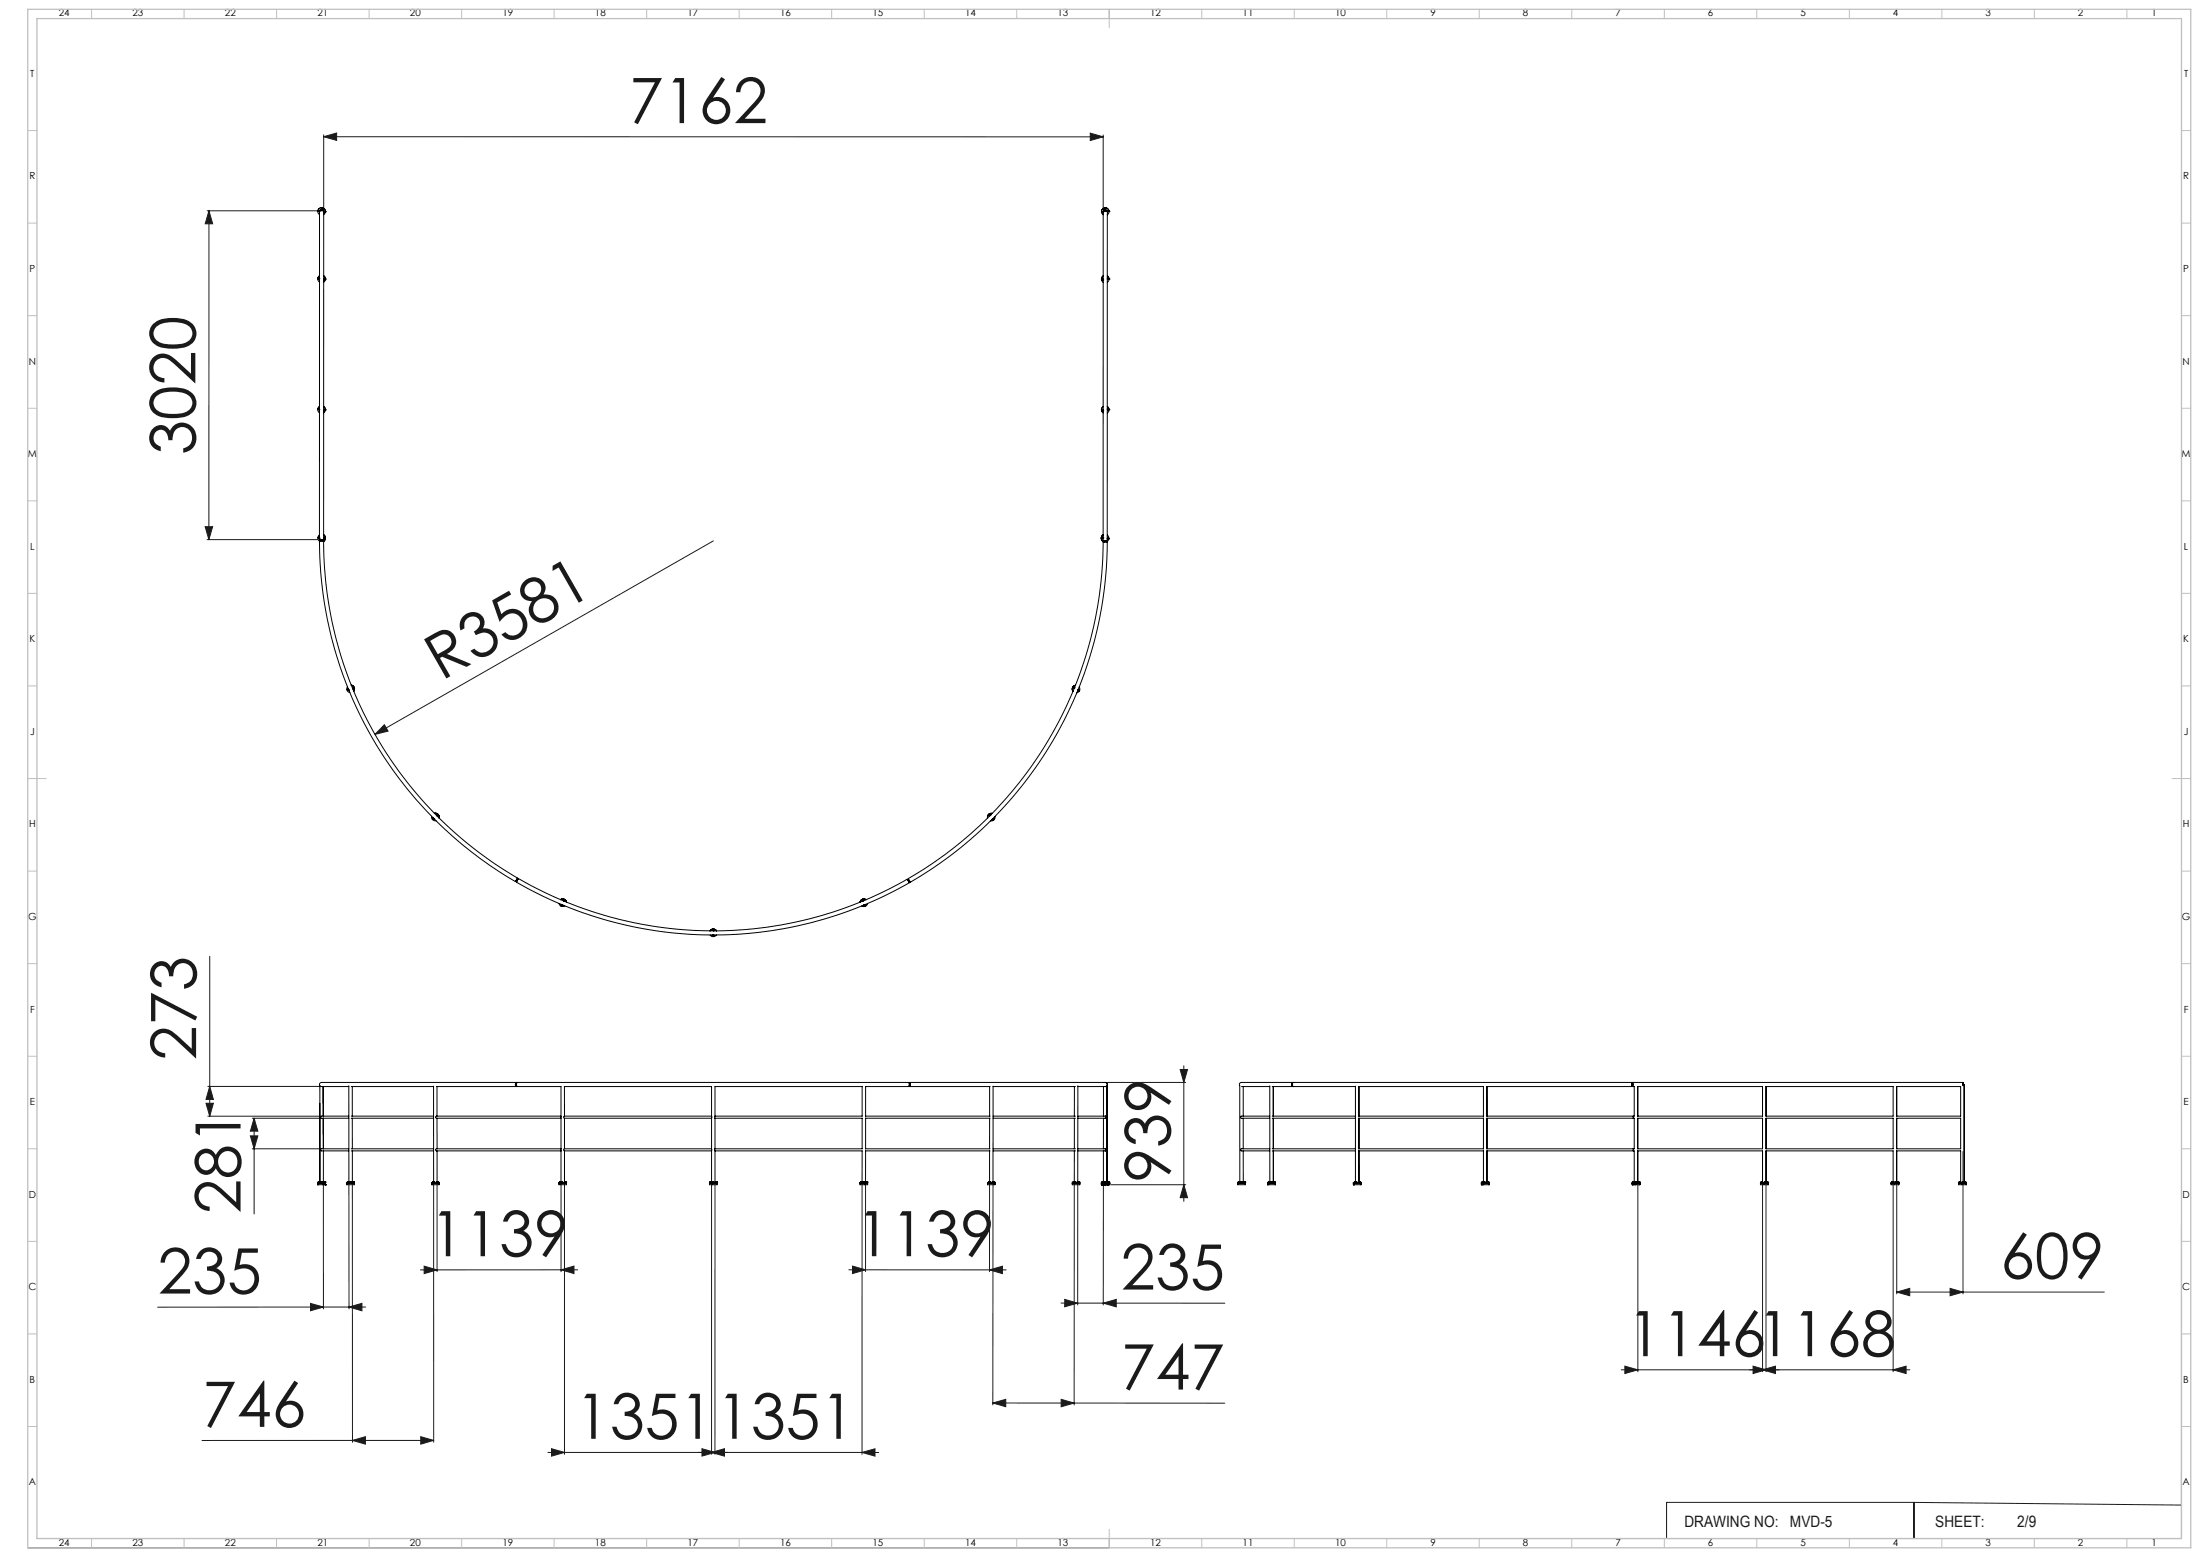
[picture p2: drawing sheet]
<svg xmlns="http://www.w3.org/2000/svg" width="1189mm" height="841mm" viewBox="0 0 1189 841" stroke-linecap="round" stroke-linejoin="round" font-family="sans-serif">
<g fill="none" stroke="#191924" stroke-width=".54">
<path d="M175 74l7-2v4zM175 73v40M175 74h421M589 72l7 2-7 2zM596 73v40M112 114h60M113 114l2 7h-4zM113 114v177M111 284h4l-2 7zM112 291h60M386 292l-183 105M208 391l2 4-7 2z"/>
<path d="M113 517v86M638 578h4l-2 7zM640 576v73M111 596h4l-2 7zM112 587h61M113 587l2 7h-4zM598 585h43M112 603h61M135 614h4l-2 7zM136 604h37M137 604l2 7h-4zM137 604v52"/>
<path d="M136 621h37M175 640v67M189 640v67M190 640v139M234 640v139M236 640v47M303 640v47M305 640v146M385 640v146M386 640v146M466 640v146M468 640v47"/>
<path d="M535 640v47M537 640v119M581 640v119M582 640v65M596 640v65M600 640h41M640 640l2 7h-4zM885 640v101M953 640v101M954 640v101M1023 640v101M1025 640v59"/>
<path d="M1061 622v77M1179 662v169h-430M229 684l7 2-7 2zM303 686l7-2v4zM303 686h-76M303 686h9M459 686h9M461 684l7 2-7 2zM468 686h76M535 686l7-2v4zM1025 698l7-2v4zM1025 698h112"/>
<path d="M1054 696l7 2-7 2zM168 704l7 2-7 2zM189 706l7-2v4zM198 706h-113M573 704h9M575 702l7 2-7 2zM582 704h80M596 704l7-2v4zM876 740h156M878 738l7 2-7 2zM947 738l7 2-7 2zM953 740l7-2v4z"/>
<path d="M1023 740l7-2v4zM537 758l7-2v4zM537 758h125M574 756l7 2-7 2zM191 778l6-2v4zM227 776l7 2-7 2zM234 778h-125M296 785h170M298 783l7 2-7 2zM379 783l7 2-7 1zM385 785l7-2v4zM466 785h9"/>
<path d="M466 785l7-2v4zM1034 812h-133v19M1034 812v19M1034 812l145 1M15 836h584M20 831h579M648 831h1"/>
</g>
<g fill="none" stroke="#c0c0c0" stroke-width=".54">
<path d="M49 5v5M99 5v5M149 5v5M199 5v5M249 5v5M299 5v5M349 5v5M399 5v5M449 5v5M499 5v5M549 5v5M599 5v10"/>
<path d="M649 5v5M699 5v5M749 5v5M799 5v5M849 5v5M899 5v5M949 5v5M999 5v5M1049 5v5M1099 5v5M1149 5v5M15 71h5"/>
<path d="M1179 71h5M15 121h5M1179 121h5M15 171h5M1179 171h5M15 221h5M1179 221h5M15 271h5M1179 271h5M15 321h5M1179 321h5M15 371h5"/>
<path d="M1179 371h5M15 421h10M1174 421h10M15 471h5M1179 471h5M15 521h5M1179 521h5M15 571h5M1179 571h5M15 621h5M1179 621h5M15 671h5"/>
<path d="M1179 671h5M15 721h5M1179 721h5M15 771h5M1179 771h5M49 831v5M99 831v5M149 831v5M199 831v5M249 831v5M299 831v5M349 831v5"/>
<path d="M399 831v5M449 831v5M499 831v5M549 831v5M599 826v10M649 831v5M699 831v5M749 831v5M799 831v5M849 831v5M899 831v5M949 831v5"/>
<path d="M999 831v5M1049 831v5M1099 831v5M1149 831v5"/>
</g>
<path d="M15 5h1169v831h-1169zM20 10h1159v821h-1159z" fill="none" stroke="#c0c0c0" stroke-width=".7"/>
<g fill="#191924">
<path d="M208 391l2 4-7 2z"/>
<path d="M596 704l7-2v4zM575 702l7 2-7 2z"/>
<path d="M574 756l7 2-7 2zM537 758l7-2v4z"/>
<path d="M1054 696l7 2-7 2zM1025 698l7-2v4z"/>
<path d="M1023 740l7-2v4zM947 738l7 2-7 2z"/>
<path d="M298 783l7 2-7 2zM385 785l7-2v4z"/>
<path d="M229 684l7 2-7 2zM303 686l7-2v4z"/>
<path d="M227 776l7 2-7 2zM191 778l6-2v4z"/>
<path d="M168 704l7 2-7 2zM189 706l7-2v4z"/>
<path d="M113 114l2 7h-4zM111 284h4l-2 7z"/>
<path d="M640 640l2 7h-4zM638 578h4l-2 7zM135 614h4l-2 7zM137 604l2 7h-4z"/>
<path d="M113 587l2 7h-4zM111 596h4l-2 7z"/>
<path d="M461 684l7 2-7 2zM535 686l7-2v4z"/>
<path d="M379 783l7 2-7 1zM466 785l7-2v4z"/>
<path d="M175 74l7-2v4zM589 72l7 2-7 2z"/>
<path d="M878 738l7 2-7 2zM953 740l7-2v4z"/>
</g>
<g fill="none" stroke="#000" stroke-width=".54">
<path d="M172 114h.1M172 114a2 2 0 0 1 2-2 2 2 0 0 1 2 2M172 114h1M173 114h-1M173 114h.1M173 114h2v177h-2zM173 114h-1h1h-1h1M173 116a2.1 2.1 0 0 1-1-3 2.1 2.1 0 0 1 3 0 2.1 2.1 0 0 1 0 3M173 114l1-1 1 1-1-1-1 1zM174 113h.1M175 113h.1M175 114l1 1h-1"/>
<path d="M175 115h.1M175 114v1M175 114h.1M176 115h.1M176 114h.1M595 114h.1M595 114a2.1 2.1 0 0 1 2-2 2.1 2.1 0 0 1 2 2M596 115h.1M596 114v1M596 114h2v178h-2zM596 116a2.1 2.1 0 0 1 0-3 2.1 2.1 0 0 1 3 0 2.1 2.1 0 0 1-1 3M597 113h.1"/>
<path d="M597 114h.1M597 114h1M597 113l1 1M597 113l-1 1M597 113v1M598 114h.1M598 114h1M599 114h.1M599 114h-1M172 151h.1M172 151l1-2a2.1 2.1 0 0 0 0 3M172 150h.1"/>
<path d="M172 150h1h-1l1 1zM172 150v1M172 150h1M173 150l-1 1M175 151h1h-1M175 151h.1M176 151h.1M176 151l-1-2a2 2 0 0 1 0 3M595 151h.1M595 151l1-2a2 2 0 0 0 0 3M596 151h.1M598 150h1"/>
<path d="M599 150v1M599 151h.1M599 150h.1M599 150l-1 1M599 151l-1-2a2 2 0 0 1 0 3M172 221h.1M172 221l1-1a2.1 2.1 0 0 0 0 3M172 221h1M173 221h-1M173 221h-1h1M175 221l1 1h-1M175 222h.1"/>
<path d="M175 221v1M175 221h.1M176 222h.1M176 221h.1M176 221l-1-1a2 2 0 0 1 0 3M595 221h.1M595 221l1-1a2.1 2.1 0 0 0 0 3M596 222h.1M596 221v1M599 221h.1M599 221h-1M599 221l-1-1a2.1 2.1 0 0 1 0 3"/>
<path d="M172 290h.1M172 290v1M172 291h.1M172 290h1M173 291h.1M173 290h.1M173 291h-1M173 290l-1 1M173 290v1M173 290h-1l1 1M173 292h2a211 211 0 0 0 105 182l-1 2a213 213 0 0 1-106-184zM173 289a2.1 2.1 0 0 0 0 3"/>
<path d="M173 292h.1M173 291v1M173 291l1 1M174 291h.1M174 292h.1M174 291v1h-1M175 289a2 2 0 0 1 0 3M175 291h.1M175 290h.1M596 291h.1M596 290h.1M596 290v1"/>
<path d="M596 293h2a211 211 0 0 1-106 183l-1-1a211 211 0 0 0 105-182zM596 289a2.1 2.1 0 0 0-1 2 2.1 2.1 0 0 0 2 2v-1M597 292h.1M597 292h1v1M598 293h.1M598 291h1h-1M598 289a2.1 2.1 0 0 1 1 2 2.1 2.1 0 0 1-1 2M598 291h.1M599 291h.1M188 372v1zM188 371a2 2 0 0 0 1 3M188 372h.1"/>
<path d="M188 373h.1M188 372v1M190 370a2.1 2.1 0 0 1 1 3M191 371h.1M191 372h.1M580 371v1M580 372h.1M580 371h.1M581 370a2.1 2.1 0 0 0-1 3M583 373h.1M583 371a2 2 0 0 1-1 3M235 439a2 2 0 0 1 2 3"/>
<path d="M535 440h.1M536 439a2.1 2.1 0 0 0-2 3M233 441a2.1 2.1 0 0 0 3 2M234 442h.1M236 440h.1M236 440v1M236 441h1M236 441h.1M237 440h.1M237 440h-1M237 441h.1M237 441h-1"/>
<path d="M237 440v1M535 441h.1M536 443h.1M536 442v1M536 443h1M537 442l-1 1M537 442v1zM537 442h.1M537 442v1M537 443h.1M538 441a2.1 2.1 0 0 1-3 2M279 476h.1"/>
<path d="M279 475h1M490 475a211 211 0 0 1-210 0l-1 2a213 213 0 0 0 107 28M490 475l1 2a213 213 0 0 1-105 28M491 475h.1M492 476h-1M302 488a2.1 2.1 0 0 0 3 1M303 486a2.1 2.1 0 0 1 3 1M303 489h.1M303 489h1M304 489h.1M304 489h-1M304 486h.1"/>
<path d="M305 486h.1M305 486v1M305 487h.1M466 486h.1M466 486h1M467 486h-1M467 486h.1M467 489h.1M467 489h1h-1M468 489h.1M468 486a2.1 2.1 0 0 0-3 1M469 488a2 2 0 0 1-3 1"/>
<path d="M384 503a2 2 0 0 1 3 0M384 505a2.1 2.1 0 0 0 3 0M385 505h.1M385 505v1M385 506h.1M385 503h.1M385 505h1M385 505v1v-1M386 505h.1M386 503h.1M386 505l-1 1M386 505l-1 1v-1"/>
<path d="M386 502h.1M386 502v1M173 586v53M175 587v16M189 586v53M190 587h44M190 587v16M234 587v52h2M236 587h43M236 587v16M279 586v1zM279 585v1z"/>
<path d="M279 585h-105a1.3 1.3 0 0 0-1 2 1.3 1.3 0 0 0 2 0h14M386 587h80v16h-80zM491 585h1v1v-1zM491 585h106M491 587h44M492 586l-1 1M535 587v16M537 587h44M537 587v52M581 587v16M583 587h14M583 586l-1 53"/>
<path d="M596 587v16M597 585a1.1 1.1 0 0 1 1 1 1.1 1.1 0 0 1-1 1M597 587h.1M597 585h.1M598 585v1v53M671 587h15M672 587v16M686 587v52M688 587h11M688 587v16M699 585a1 1 0 0 0-1 1 1 1 0 0 0 1 1M699 587h.1"/>
<path d="M699 585a1.1 1.1 0 0 0-1 1 1.1 1.1 0 0 0 1 1M699 585h-28h-1v54M699 585h183M699 587h34M733 587v52M734 587h68v16M734 587v16M882 587h-78v16h79M882 585v2M882 585v2zM882 585h179M882 587h1v16"/>
<path d="M883 585v2M885 587h68v16h-68zM885 587v16M954 587h69v16h-69zM955 587v16M1025 587h35v16h-35zM1025 587v16M1061 585v1zM1061 586h1M1062 586v53M1062 586h.1M175 604v17"/>
<path d="M189 603h-15h-1l1 1h15M190 603h44M190 604h44M190 604v17M236 604v17M303 603h-67h-1l1 1h67M305 603h80M305 604h80M305 603v1M305 603v-16h80v16M305 604v17M385 603v1"/>
<path d="M385 604v17M386 604h80v17h-80M386 603v1M386 604v17M468 603v-16h23v-2h-211l-1 1 1 1h23v34M468 604v17h67M468 603h67M468 604h67M535 604v17M537 603h44M537 604h44M581 604v17"/>
<path d="M583 603h14M583 604h14M596 604v17M597 604h.1M597 603h.1M597 603h1l-1 1M672 604v17M686 603h-14a.8 .8 0 0 0-1 0 .8 .8 0 0 0 0 1h15M688 603h45M688 604h45M688 604v17M734 603h68"/>
<path d="M734 604h68M734 604v17M802 604v17h-68M883 604h-79v17h79M883 603v1M883 604v17M885 604h68v17h-68zM885 604v17M954 604h69v17h-69zM955 604v17M1025 604h35v17h-35zM1025 604v17"/>
<path d="M172 639h.1M172 640h.1M172 639v1M172 639h4M172 640h4M172 639h1M172 639h1zM173 639h.1M173 639h-1h1M173 639h1M173 639h1zM174 639h.1"/>
<path d="M174 639h1M174 640h2M175 622v17M175 639h.1M175 639h1M175 639h1zM176 639h.1M176 639h-4M176 640h.1M176 639v1M187 639h5M187 639v1h5v-1"/>
<path d="M188 639h.1M188 639h1M189 621h-15h-1l1 1h15M189 639h1M189 639h.1M190 639h.1M190 621h44M190 622h44M190 622v17M191 639h.1M191 639h-1M191 639h-3"/>
<path d="M233 639h4M233 639v1h4v-1M234 639h.1M234 639h-1h4M236 639h.1M236 639h1zM236 639h1M236 622v17M237 639h.1M302 639h4M302 639v1h4v-1M302 639h.1"/>
<path d="M302 639h1M303 639h.1M303 639h1M303 639h1h-1M303 621h-67h-1l1 1h67M303 621v1M303 622v17M304 639h.1M305 621h80M305 622h80M305 621v1M305 639h.1"/>
<path d="M305 639h1M305 622v17h-1M306 639h-1h1M306 639h.1M383 639h5M383 639v1h5v-1M384 639h.1M384 639h3M384 639h1M385 621v1M385 622v17M385 639h.1"/>
<path d="M385 639h1M385 639h1zM386 639h.1M386 622h80v17M386 621v1M386 622v17M387 639h.1M387 639h-1M465 639h4M465 639v1h4v-1M465 639h.1M465 639h1h-1"/>
<path d="M465 639h1M466 639h.1M467 639h.1M467 639h-1M467 639h1M467 639h1zM468 639h.1M468 639h1h-1M468 639h1M469 639h.1M534 639h3M534 639v1h4v-1"/>
<path d="M534 639h.1M534 639h1h-1M534 639h1M535 639h.1M535 622v17M535 639h1M535 622h-67v17M536 639h.1M536 639h1M536 639h1zM537 639h.1M537 621h44"/>
<path d="M537 622h44M537 639h1zM537 639h1h-1M580 639h4M580 639v1h4v-1M580 639h.1M580 639h4h-1M580 639h1M580 639h1zM581 622v17M581 639h.1M581 639h1"/>
<path d="M582 639h.1M582 639h1zM582 639h1M583 621h14M583 622h14M583 639h.1M595 640h4zM595 639h4M595 640h.1M595 640h2M595 639h.1M595 639h1"/>
<path d="M596 640h.1M596 639h.1M596 622v17M597 639h.1M597 640h.1M598 640h.1M597 622h.1M597 621h.1M597 621h1l-1 1M598 639h.1M598 639h1zM598 639h1"/>
<path d="M599 640h.1M599 639h.1M599 639h-4v1M599 639v1M669 639h4M669 639v1h4v-1M669 639h1M669 639h.1M669 639h1zM670 639h.1M670 639h1M670 639h1z"/>
<path d="M671 639h.1M671 639h1M672 622v17M672 639h.1M672 639h1zM672 639h1M673 639h.1M673 639h-4M685 639h.1M685 640h.1M685 639v1M685 639h4"/>
<path d="M685 640h4M685 639h1M686 639h.1M686 621h-14a.8 .8 0 0 0-1-1 1 1 0 0 0 0 2h15M687 639h.1M687 639h1zM687 639h-1M687 639h1M688 639h.1M688 621h45M688 622h45M688 639h1"/>
<path d="M688 622v17M688 639h1zM689 639h.1M689 639h-4M689 640h.1M689 640v-1v1M731 639h1M731 639v1h5M732 640h.1M732 639h4M732 639h.1M732 639h-1h5h-1"/>
<path d="M732 639h1M733 639h.1M733 639h1M734 639h.1M734 639h1M734 622h68v17M734 639v-17l1 17M735 639h.1M735 639h-1h1M735 639h1v1M736 640h.1M736 639h.1"/>
<path d="M801 639h4M801 640h4M801 639v1M801 640h.1M801 640h1M801 639h1M801 639h.1M802 639h-1h1M802 639h.1M802 639h2M804 639h.1M804 639h1"/>
<path d="M804 639h1v1M805 639h.1M805 640h.1M882 639h4M882 639v1h4M882 640h.1M882 640h2M882 639h1M882 639h.1M883 639h.1M883 622h-79v17h-2M883 621v1"/>
<path d="M883 622v17M884 639h-1M884 639h.1M884 639h1M885 639v-17h68v17M885 622v17M885 639h1M885 639h.1M886 639h.1M886 639v1M886 640h.1M951 639h5z"/>
<path d="M952 639l-1 1h5M952 639h4M952 639h.1M953 639h.1M953 639h1M954 639h.1M954 639v-17h69v17M955 622v17M955 639h.1M956 639h.1M956 640h.1M956 639v1"/>
<path d="M1022 639h4zM1022 639v1h4M1022 639h4M1022 639h1M1022 639h.1M1023 639h.1M1024 639h.1M1024 639h1M1025 639h.1M1025 639v-17h35v17M1025 622v17M1025 639h1"/>
<path d="M1026 639h.1M1026 640h.1M1026 639v1M1059 639h4M1059 639v1h4M1059 639h.1M1059 639h1M1060 639h.1M1061 639h.1M1062 639h.1M1063 639h.1M1063 639v1"/>
<circle cx="174" cy="113" r=".4"/>
<circle cx="597" cy="113" r=".4"/>
<circle cx="175" cy="291" r=".4"/>
<circle cx="596" cy="291" r=".4"/>
<circle cx="191" cy="372" r=".3"/>
<circle cx="191" cy="372" r=".4"/>
<circle cx="580" cy="371" r=".4"/>
<circle cx="583" cy="373" r=".4"/>
<circle cx="236" cy="440" r=".4"/>
<circle cx="535" cy="440" r=".4"/>
<circle cx="305" cy="486" r=".4"/>
<circle cx="466" cy="486" r=".4"/>
<circle cx="386" cy="502" r=".4"/>
</g>
<g font-size="33.9" fill="#191924">
<text x="340" y="66">7162</text>
<text x="106" y="246" transform="rotate(-90 106 246)">3020</text>
<text x="239" y="368" transform="rotate(-30 239 368)">R3581</text>
<text x="106" y="573" transform="rotate(-90 106 573)">273</text>
<text x="632" y="639" transform="rotate(-90 632 639)">939</text>
<text x="130" y="656" transform="rotate(-90 130 656)">281</text>
<text x="232" y="679">1139</text>
<text x="463" y="679">1139</text>
<text x="1081" y="691">609</text>
<text x="85" y="699">235</text>
<text x="606" y="697">235</text>
<text x="879" y="733">11461168</text>
<text x="606" y="751">747</text>
<text x="109" y="771">746</text>
<text x="311" y="777">1351</text>
<text x="387" y="777">1351</text>
</g>
<g font-size="8.5" fill="#191924">
<text x="910" y="825">DRAWING NO:</text>
<text x="967" y="825">MVD-5</text>
<text x="1046" y="825">SHEET:</text>
<text x="1090" y="825">2/9</text>
</g>
<g font-size="5.3">
<text x="32" y="9">24</text>
<text x="72" y="9">23</text>
<text x="122" y="9">22</text>
<text x="172" y="9">21</text>
<text x="222" y="9">20</text>
<text x="272" y="9">19</text>
<text x="322" y="9">18</text>
<text x="372" y="9">17</text>
<text x="422" y="9">16</text>
<text x="472" y="9">15</text>
<text x="522" y="9">14</text>
<text x="572" y="9">13</text>
<text x="622" y="9">12</text>
<text x="672" y="9">11</text>
<text x="722" y="9">10</text>
<text x="773" y="9">9</text>
<text x="823" y="9">8</text>
<text x="873" y="9">7</text>
<text x="923" y="9">6</text>
<text x="973" y="9">5</text>
<text x="1023" y="9">4</text>
<text x="1073" y="9">3</text>
<text x="1123" y="9">2</text>
<text x="1163" y="9">1</text>
<text x="16" y="42">T</text>
<text x="1180" y="42">T</text>
<text x="16" y="97">R</text>
<text x="1180" y="97">R</text>
<text x="16" y="147">P</text>
<text x="1180" y="147">P</text>
<text x="16" y="197">N</text>
<text x="1180" y="197">N</text>
<text x="15" y="247">M</text>
<text x="1179" y="247">M</text>
<text x="16" y="297">L</text>
<text x="1180" y="297">L</text>
<text x="16" y="347">K</text>
<text x="1180" y="347">K</text>
<text x="16" y="397">J</text>
<text x="1180" y="397">J</text>
<text x="16" y="447">H</text>
<text x="1180" y="447">H</text>
<text x="15" y="497">G</text>
<text x="1179" y="497">G</text>
<text x="16" y="547">F</text>
<text x="1180" y="547">F</text>
<text x="16" y="597">E</text>
<text x="1180" y="597">E</text>
<text x="16" y="647">D</text>
<text x="1180" y="647">D</text>
<text x="15" y="697">C</text>
<text x="1179" y="697">C</text>
<text x="16" y="747">B</text>
<text x="1180" y="747">B</text>
<text x="16" y="802">A</text>
<text x="1180" y="802">A</text>
<text x="32" y="835">24</text>
<text x="72" y="835">23</text>
<text x="122" y="835">22</text>
<text x="172" y="835">21</text>
<text x="222" y="835">20</text>
<text x="272" y="835">19</text>
<text x="322" y="835">18</text>
<text x="372" y="835">17</text>
<text x="422" y="835">16</text>
<text x="472" y="835">15</text>
<text x="522" y="835">14</text>
<text x="572" y="835">13</text>
<text x="622" y="835">12</text>
<text x="672" y="835">11</text>
<text x="722" y="835">10</text>
<text x="773" y="835">9</text>
<text x="823" y="835">8</text>
<text x="873" y="835">7</text>
<text x="923" y="835">6</text>
<text x="973" y="835">5</text>
<text x="1023" y="835">4</text>
<text x="1073" y="835">3</text>
<text x="1123" y="835">2</text>
<text x="1163" y="835">1</text>
</g>
</svg>
